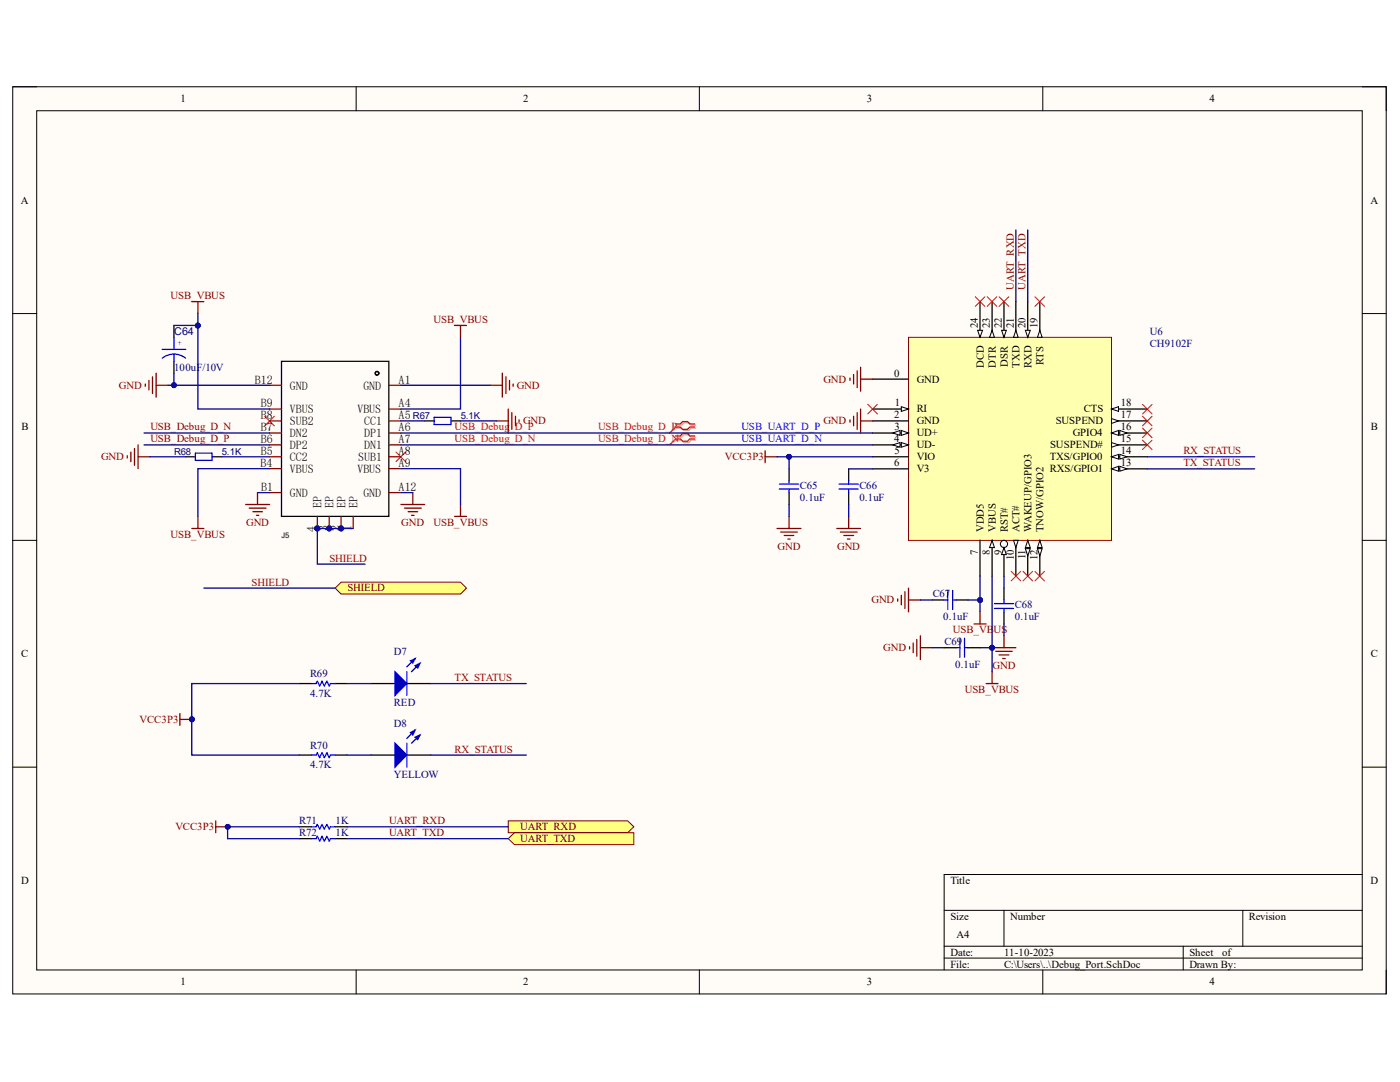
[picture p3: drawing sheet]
<svg xmlns="http://www.w3.org/2000/svg" width="279mm" height="216mm" viewBox="0 0 279 216" stroke-linecap="round" stroke-linejoin="round" font-family="sans-serif">
<path d="M2.5 17.3h274.1v181h-274.1z" fill="#fffbf7"/>
<path d="M2.5 17.3h274.1v181h-274.1z" fill="none" stroke="#000" stroke-width=".2"/>
<path d="M7.3 22.1h264.6v171.4h-264.6z" fill="#fffbf7"/>
<g fill="none" stroke="#000" stroke-width=".2">
<path d="M2.5 17.3h4.8M71.1 17.3v4.8M139.6 17.3v4.8M208.1 17.3v4.8M271.9 17.3h4.7v4.8M7.3 22.1h264.6v171.4h-264.6zM2.5 62.6h4.8M271.9 62.6h4.7M2.5 107.8h4.8M271.9 107.8h4.7M2.5 153.1h4.8M271.9 153.1h4.7"/>
<path d="M271.9 174.5h-83.5v19M71.1 193.5v4.8M139.6 193.5v4.8M188.4 181.7h83.5M188.4 188.8h83.5M188.4 191.2h83.5M200.4 181.7v7.1M208.1 193.5v4.8M236.1 188.8v4.7M248 181.7v7.1M276.6 193.5v4.8"/>
</g>
<path d="M181.3 67.3h40.5v40.5h-40.5z" fill="#ffffb0"/>
<path d="M181.3 67.3h40.5v40.5h-40.5z" fill="none" stroke="#800000" stroke-width=".2"/>
<path d="M202.7 60.2v7.1" fill="none" stroke="#000" stroke-width=".25"/>
<path d="M202.7 65.9l.5 1.4h-.9z" fill="#f7fbff"/>
<path d="M202.7 65.9l.5 1.4h-.9z" fill="none" stroke="#000" stroke-width=".2"/>
<path d="M174.2 84h7.1M174.2 86.4h7.1" fill="none" stroke="#000" stroke-width=".25"/>
<path d="M179.9 85.9l1.4 .5-1.4 .5z" fill="#f7fbff"/>
<path d="M179.9 85.9l1.4 .5-1.4 .5z" fill="none" stroke="#000" stroke-width=".2"/>
<path d="M178.2 86.4l1.4-.5v1z" fill="#f7fbff"/>
<path d="M178.2 86.4l1.4-.5v1z" fill="none" stroke="#000" stroke-width=".2"/>
<path d="M174.2 88.8h7.1" fill="none" stroke="#000" stroke-width=".25"/>
<path d="M179.9 88.3l1.4 .5-1.4 .4z" fill="#f7fbff"/>
<path d="M179.9 88.3l1.4 .5-1.4 .4z" fill="none" stroke="#000" stroke-width=".2"/>
<path d="M178.2 88.8l1.4-.5v.9z" fill="#f7fbff"/>
<path d="M178.2 88.8l1.4-.5v.9z" fill="none" stroke="#000" stroke-width=".2"/>
<path d="M174.2 75.6h7.1M200.4 60.2v7.1" fill="none" stroke="#000" stroke-width=".25"/>
<path d="M199.9 65.9h.9l-.4 1.4z" fill="#f7fbff"/>
<path d="M199.9 65.9h.9l-.4 1.4z" fill="none" stroke="#000" stroke-width=".2"/>
<path d="M174.2 81.6h7.1" fill="none" stroke="#000" stroke-width=".25"/>
<path d="M179.9 81.2l1.4 .4-1.4 .5z" fill="#f7fbff"/>
<path d="M179.9 81.2l1.4 .4-1.4 .5z" fill="none" stroke="#000" stroke-width=".2"/>
<path d="M221.8 84h7.2" fill="none" stroke="#000" stroke-width=".25"/>
<path d="M221.8 83.5l1.4 .5-1.4 .5z" fill="#f7fbff"/>
<path d="M221.8 83.5l1.4 .5-1.4 .5z" fill="none" stroke="#000" stroke-width=".2"/>
<path d="M221.8 86.4h7.2" fill="none" stroke="#000" stroke-width=".25"/>
<path d="M221.8 86.4l1.4-.5v1z" fill="#f7fbff"/>
<path d="M221.8 86.4l1.4-.5v1z" fill="none" stroke="#000" stroke-width=".2"/>
<path d="M223.5 85.9l1.4 .5-1.4 .5z" fill="#f7fbff"/>
<path d="M223.5 85.9l1.4 .5-1.4 .5z" fill="none" stroke="#000" stroke-width=".2"/>
<path d="M207.5 107.8v7.2" fill="none" stroke="#000" stroke-width=".25"/>
<path d="M207.5 107.8l.5 1.5h-.9z" fill="#f7fbff"/>
<path d="M207.5 107.8l.5 1.5h-.9z" fill="none" stroke="#000" stroke-width=".2"/>
<path d="M207.1 109.5h.9l-.5 1.4z" fill="#f7fbff"/>
<path d="M207.1 109.5h.9l-.5 1.4z" fill="none" stroke="#000" stroke-width=".2"/>
<path d="M205.1 107.8v7.2" fill="none" stroke="#000" stroke-width=".25"/>
<path d="M205.1 107.8l.5 1.5h-1z" fill="#f7fbff"/>
<path d="M205.1 107.8l.5 1.5h-1z" fill="none" stroke="#000" stroke-width=".2"/>
<path d="M204.6 109.5h1l-.5 1.4z" fill="#f7fbff"/>
<path d="M204.6 109.5h1l-.5 1.4z" fill="none" stroke="#000" stroke-width=".2"/>
<path d="M202.7 107.8v7.2" fill="none" stroke="#000" stroke-width=".25"/>
<path d="M202.3 107.8h.9l-.5 1.5z" fill="#f7fbff"/>
<path d="M202.3 107.8h.9l-.5 1.5z" fill="none" stroke="#000" stroke-width=".2"/>
<path d="M200.4 107.8v7.2" fill="none" stroke="#000" stroke-width=".25"/>
<circle cx="200.4" cy="108.5" r=".72" fill="#f7fbff"/>
<circle cx="200.4" cy="108.5" r=".72" fill="none" stroke="#000" stroke-width=".2"/>
<path d="M200.4 109.3l.4 1.4h-.9z" fill="#f7fbff"/>
<path d="M200.4 109.3l.4 1.4h-.9z" fill="none" stroke="#000" stroke-width=".2"/>
<path d="M221.8 81.6h7.2" fill="none" stroke="#000" stroke-width=".25"/>
<path d="M221.8 81.6l1.4-.4v.9z" fill="#f7fbff"/>
<path d="M221.8 81.6l1.4-.4v.9z" fill="none" stroke="#000" stroke-width=".2"/>
<path d="M207.5 60.2v7.1" fill="none" stroke="#000" stroke-width=".25"/>
<path d="M207.5 65.9l.5 1.4h-.9z" fill="#f7fbff"/>
<path d="M207.5 65.9l.5 1.4h-.9z" fill="none" stroke="#000" stroke-width=".2"/>
<path d="M221.8 88.8h7.2" fill="none" stroke="#000" stroke-width=".25"/>
<path d="M221.8 88.3l1.4 .5-1.4 .4z" fill="#f7fbff"/>
<path d="M221.8 88.3l1.4 .5-1.4 .4z" fill="none" stroke="#000" stroke-width=".2"/>
<path d="M205.1 60.2v7.1" fill="none" stroke="#000" stroke-width=".25"/>
<path d="M204.6 65.9h1l-.5 1.4z" fill="#f7fbff"/>
<path d="M204.6 65.9h1l-.5 1.4z" fill="none" stroke="#000" stroke-width=".2"/>
<path d="M174.2 91.1h7.1M174.2 93.6h7.1M195.6 107.8v7.2M198 107.8v7.2" fill="none" stroke="#000" stroke-width=".25"/>
<path d="M198 107.8l.5 1.5h-1z" fill="#f7fbff"/>
<path d="M198 107.8l.5 1.5h-1z" fill="none" stroke="#000" stroke-width=".2"/>
<path d="M221.8 93.6h7.2" fill="none" stroke="#000" stroke-width=".25"/>
<path d="M221.8 93.6l1.4-.6v1z" fill="#f7fbff"/>
<path d="M221.8 93.6l1.4-.6v1z" fill="none" stroke="#000" stroke-width=".2"/>
<path d="M223.5 93l1.4 .6-1.4 .4z" fill="#f7fbff"/>
<path d="M223.5 93l1.4 .6-1.4 .4z" fill="none" stroke="#000" stroke-width=".2"/>
<path d="M221.8 91.1h7.2" fill="none" stroke="#000" stroke-width=".25"/>
<path d="M221.8 91.1l1.4-.4v.9z" fill="#f7fbff"/>
<path d="M221.8 91.1l1.4-.4v.9z" fill="none" stroke="#000" stroke-width=".2"/>
<path d="M223.5 90.7l1.4 .4-1.4 .5z" fill="#f7fbff"/>
<path d="M223.5 90.7l1.4 .4-1.4 .5z" fill="none" stroke="#000" stroke-width=".2"/>
<path d="M198 60.2v7.1" fill="none" stroke="#000" stroke-width=".25"/>
<path d="M198 65.9l.5 1.4h-1z" fill="#f7fbff"/>
<path d="M198 65.9l.5 1.4h-1z" fill="none" stroke="#000" stroke-width=".2"/>
<path d="M195.6 60.2v7.1" fill="none" stroke="#000" stroke-width=".25"/>
<path d="M195.1 65.9h1l-.5 1.4z" fill="#f7fbff"/>
<path d="M195.1 65.9h1l-.5 1.4z" fill="none" stroke="#000" stroke-width=".2"/>
<g fill="none" stroke="#800000" stroke-width=".25">
<path d="M152.7 90v2.3M152.7 91.1h2.4M169.6 83.8v.4M170.3 83.1v1.9M171.1 82.3v3.4M171.7 81.6v4.8M171.7 84h2.5M155.1 105.5h4.8M155.8 106.2h3.3M156.5 106.8h1.9M157.2 107.6h.5M157.5 103v2.5"/>
<path d="M167 105.5h4.7M167.7 106.2h3.4M168.4 106.8h1.9M169.1 107.6h.5M169.4 103.1v2.4M179.2 119.5v.5M179.9 118.8v1.9M180.6 118.1v3.3M181.3 117.3v4.8M181.3 119.7h2.4M181.5 129v.5M182.2 128.3v1.9"/>
<path d="M183 127.6v3.3M183.7 129.2h2.4M183.7 126.9v4.7M194.4 124.5h2.4M195.6 122.1v2.4M196.8 136.4h2.4M198 129.2h4.7M198 134v2.4M198.7 130h3.3M199.4 130.7h1.9M200.1 131.4h.5M200.4 126.9v2.3"/>
</g>
<g fill="none" stroke="#f00" stroke-width=".2">
<path d="M194.6 59.2l2 1.9M196.6 59.2l-2 1.9M197 59.2l1.9 1.9M198.9 59.2l-1.9 1.9M199.4 59.2l1.9 1.9M201.3 59.2l-1.9 1.9M206.5 59.2l1.9 1.9M208.4 59.2l-1.9 1.9M173.2 80.7l1.9 1.9M175.1 80.7l-1.9 1.9M228 87.8l1.9 1.9M228 83.1l1.9 1.9"/>
<path d="M228 85.4l1.9 1.9M228 80.7l1.9 1.9M229.9 87.8l-1.9 1.9M229.9 83.1l-1.9 1.9M229.9 85.4l-1.9 1.9M229.9 80.7l-1.9 1.9M201.8 114l1.9 1.9M203.7 114l-1.9 1.9M204.2 114l1.9 1.9M206.1 114l-1.9 1.9M206.5 114l1.9 1.9M208.4 114l-1.9 1.9"/>
</g>
<path d="M157.5 93.5v2.4M157.5 98.3v2.4M169.4 93.6v2.3M169.4 98.3v2.4M186.1 119.7h2.3M190.8 119.7h2.4M200.4 117.3v2.4M188.4 129.2h2.4M193.2 129.2h2.4M200.4 122.1v2.4M74 150.7h4.8M81.2 150.7h4.7" fill="none" stroke="#000" stroke-width=".25"/>
<g fill="none" stroke="#00f" stroke-width=".25">
<path d="M155.5 97.6h3.9M155.5 96.6h3.9M157.5 95.9v.7M157.5 97.6v.7M167.5 97.6h3.8M167.5 96.6h3.8M169.4 95.9v.7M169.4 97.6v.7M188.4 119.7h.7M189.1 117.8v3.8M190.1 117.8v3.8M190.1 119.7h.7"/>
<path d="M200.4 119.7v.7M190.8 129.2h.8M191.6 127.3v3.8M192.5 127.3v3.8M192.5 129.2h.7M198.5 120.4h3.8M198.5 121.4h3.8M200.4 121.4v.7"/>
</g>
<path d="M78.8 148.3l2.4 2.4-2.4 2.4z" fill="#00f"/>
<path d="M78.8 148.3l2.4 2.4-2.4 2.4zM82.8 145.7l-1.6 1.7M83.8 146.6l-1.7 1.7" fill="none" stroke="#00f" stroke-width=".25"/>
<path d="M82.8 147.1l1-.5-.4 1z" fill="#00f"/>
<path d="M82.8 147.1l1-.5-.4 1z" fill="none" stroke="#00f" stroke-width=".25"/>
<path d="M81.9 146.2l.9-.5-.4 .9z" fill="#00f"/>
<path d="M62.1 150.7h1l.2-.5 .5 1 .5-1 .4 1 .5-1 .5 1 .3-.5h.9M81.2 148.3v4.8M81.9 146.2l.9-.5-.4 .9z" fill="none" stroke="#00f" stroke-width=".25"/>
<path d="M74 136.4h4.8M81.2 136.4h4.7M59.7 150.7h2.4M66.9 150.7h2.4" fill="none" stroke="#000" stroke-width=".25"/>
<path d="M78.8 134l2.4 2.4-2.4 2.4z" fill="#00f"/>
<path d="M78.8 134l2.4 2.4-2.4 2.4zM82.8 131.4l-1.6 1.7M83.8 132.3l-1.7 1.7" fill="none" stroke="#00f" stroke-width=".25"/>
<path d="M82.8 132.8l1-.5-.4 1z" fill="#00f"/>
<path d="M82.8 132.8l1-.5-.4 1z" fill="none" stroke="#00f" stroke-width=".25"/>
<path d="M81.9 131.9l.9-.5-.4 .9z" fill="#00f"/>
<path d="M62.1 136.4h1l.2-.5 .5 1 .5-1 .4 1 .5-1 .5 1 .3-.5h.9M81.2 134v4.8M81.9 131.9l.9-.5-.4 .9z" fill="none" stroke="#00f" stroke-width=".25"/>
<path d="M59.7 136.4h2.4M66.9 136.4h2.4" fill="none" stroke="#000" stroke-width=".25"/>
<path d="M169.6 75.4v.5M170.3 74.7v1.9M171.1 74v3.3M171.7 73.3v4.8M171.7 75.6h2.5M35.9 142.4v2.3M35.9 143.6h2.4" fill="none" stroke="#800000" stroke-width=".25"/>
<circle cx="38.3" cy="143.5" r=".49" fill="#000080"/>
<circle cx="38.3" cy="143.5" r=".49" fill="none" stroke="#000080" stroke-width=".2"/>
<path d="M59.7 165h2.4M59.7 167.3h2.4M66.9 165h2.4M66.9 167.3h2.4" fill="none" stroke="#000" stroke-width=".25"/>
<path d="M62.1 165h1l.2-.5 .5 .9 .5-.9 .4 .9 .5-.9 .5 .9 .3-.4h.9M62.1 167.3h1l.2-.4 .5 1 .5-1 .4 1 .5-1 .5 1 .3-.6h.9" fill="none" stroke="#00f" stroke-width=".25"/>
<path d="M43.1 163.8v2.4M43.1 165h2.3" fill="none" stroke="#800000" stroke-width=".25"/>
<circle cx="45.4" cy="165" r=".48" fill="#000080"/>
<circle cx="45.4" cy="165" r=".48" fill="none" stroke="#000080" stroke-width=".2"/>
<path d="M101.4 163.8h23.9l1.2 1.2-1.2 1.2h-23.9z" fill-rule="evenodd" fill="#ffff80"/>
<path d="M101.4 163.8h23.9l1.2 1.2-1.2 1.2h-23.9z" fill="none" stroke="#800000" stroke-width=".2"/>
<path d="M101.4 167.3l1.3-1.1h23.8v2.3h-23.8z" fill-rule="evenodd" fill="#ffff80"/>
<path d="M101.4 167.3l1.3-1.1h23.8v2.3h-23.8z" fill="none" stroke="#800000" stroke-width=".2"/>
<g fill="none" stroke="#800000" stroke-width=".25">
<path d="M29 76.6v.5M29.7 75.9v1.9M30.4 75.2v3.3M31.2 74.5v4.7M31.2 76.9h2.3M97.9 76.9h2.3M100.2 74.5v4.7M101 75.2v3.3M101.7 75.9v1.9M102.4 76.6v.5M25.4 90.9v.5M26.1 90.2v1.9"/>
<path d="M26.8 89.5v3.3M27.6 88.8v4.7M27.6 91.1h2.3M99.1 84h2.3M101.4 81.6v4.8M102.2 82.3v3.4M102.9 83.1v1.9M103.6 83.8v.4"/>
</g>
<path d="M52.8 83.1l1.9 1.9M54.7 83.1l-1.9 1.9M79 90.2l1.9 1.9M80.9 90.2l-1.9 1.9M134.8 87.6l-1.2 1.2M134.8 85.2l-1.2 1.2" fill="none" stroke="#f00" stroke-width=".2"/>
<path d="M32.3 69.7h4.8M34.7 70.7l1 .1 1.3 .7M34.7 70.7l-1 .1-1.3 .7M34.7 67.3v2.4M34.7 70.7v1.4M39 90.4h3.3v1.5h-3.3zM86.7 83.3h3.3v1.4h-3.3z" fill="none" stroke="#00f" stroke-width=".25"/>
<path d="M34.7 64.9v2.4M34.7 72.1v2.4M37.1 91.1h1.9M42.3 91.1h1.9M84.8 84h1.9M90 84h1.9" fill="none" stroke="#000" stroke-width=".25"/>
<path d="M135 87.2h1l.5-.5h1l.4 .5h1M135 87.8h1l.5 .5h1l.4-.5h1M135 84.8h1l.5-.4h1l.4 .4h1M135 85.4h1l.5 .5h1l.4-.5h1" fill="none" stroke="#d0a19d" stroke-width=".25"/>
<path d="M135 87.8l-1.4 1M135 85.4l-1.4 1" fill="none" stroke="#d0a19d" stroke-width=".2"/>
<path d="M134.8 87h1l.4-.5h1l.5 .5h.9M134.8 87.6h1l.4 .5h1l.5-.5h.9M134.8 84.6h1l.4-.5h1l.5 .5h.9M134.8 85.2h1l.4 .5h1l.5-.5h.9" fill="none" stroke="#f00" stroke-width=".25"/>
<circle cx="68.1" cy="105.4" r=".48" fill="#000080"/>
<circle cx="68.1" cy="105.4" r=".48" fill="none" stroke="#000080" stroke-width=".2"/>
<circle cx="65.7" cy="105.4" r=".48" fill="#000080"/>
<circle cx="65.7" cy="105.4" r=".48" fill="none" stroke="#000080" stroke-width=".2"/>
<circle cx="63.3" cy="105.4" r=".49" fill="#000080"/>
<circle cx="63.3" cy="105.4" r=".49" fill="none" stroke="#000080" stroke-width=".2"/>
<path d="M56.2 72.1h21.4v30.9h-21.4z" fill="none" stroke="#000" stroke-width=".25"/>
<g fill="none" stroke="#870000" stroke-width=".25">
<path d="M53.8 76.9h2.4M77.6 76.9h2.4M53.8 98.3h2.4M53.8 93.5h2.4M53.8 91.1h2.4M53.8 88.8h2.4M53.8 86.4h2.4M53.8 84h2.4M53.8 81.6h2.4M77.6 98.3h2.4M77.6 93.5h2.4M77.6 91.1h2.4"/>
<path d="M77.6 88.8h2.4M77.6 86.4h2.4M77.6 84h2.4M77.6 81.6h2.4M68.1 103v2.5M70.5 103v2.5"/>
</g>
<circle cx="68.1" cy="105.4" r=".48" fill="#000080"/>
<circle cx="68.1" cy="105.4" r=".48" fill="none" stroke="#000080" stroke-width=".2"/>
<path d="M65.7 103v2.5" fill="none" stroke="#870000" stroke-width=".25"/>
<circle cx="65.7" cy="105.4" r=".48" fill="#000080"/>
<circle cx="65.7" cy="105.4" r=".48" fill="none" stroke="#000080" stroke-width=".2"/>
<path d="M63.3 103v2.5" fill="none" stroke="#870000" stroke-width=".25"/>
<circle cx="63.3" cy="105.4" r=".49" fill="#000080"/>
<circle cx="63.3" cy="105.4" r=".49" fill="none" stroke="#000080" stroke-width=".2"/>
<g fill="none" stroke="#000" stroke-width=".25">
<circle cx="75.2" cy="74.5" r=".37"/>
<circle cx="75.2" cy="74.5" r=".36"/>
</g>
<g fill="none" stroke="#800000" stroke-width=".25">
<path d="M38.3 60.2h2.4M39.5 60.2v2.4M90.7 64.9h2.4M91.9 64.9v2.4M51.4 98.3v2.4M82.4 98.3v2.4M38.3 105.5h2.4M39.5 103v2.5M49 100.7h4.8M49.7 101.4h3.4M50.5 102.1h1.9M51.2 102.8h.4"/>
<path d="M80 100.7h4.8M80.7 101.4h3.4M81.4 102.1h2M82.1 102.8h.5M90.7 103h2.4M91.9 100.7v2.3"/>
</g>
<path d="M205.1 45.9v14.3M33.5 76.9h20.3M28.7 88.8h25.1M28.7 86.4h25.1M29.9 91.1h7.2" fill="none" stroke="#000080" stroke-width=".25"/>
<circle cx="34.7" cy="76.9" r=".48" fill="#000080"/>
<circle cx="34.7" cy="76.9" r=".48" fill="none" stroke="#000080" stroke-width=".2"/>
<path d="M34.7 64.9h4.8" fill="none" stroke="#000080" stroke-width=".25"/>
<circle cx="39.5" cy="65" r=".49" fill="#000080"/>
<circle cx="39.5" cy="65" r=".49" fill="none" stroke="#000080" stroke-width=".2"/>
<path d="M59.7 136.4h-21.4v14.3h21.4" fill="none" stroke="#000080" stroke-width=".25"/>
<circle cx="38.3" cy="143.5" r=".49" fill="#000080"/>
<circle cx="38.3" cy="143.5" r=".49" fill="none" stroke="#000080" stroke-width=".2"/>
<path d="M39.5 62.6v19h14.3M53.8 93.5h-14.3v9.5" fill="none" stroke="#000080" stroke-width=".25"/>
<circle cx="39.5" cy="65" r=".49" fill="#000080"/>
<circle cx="39.5" cy="65" r=".49" fill="none" stroke="#000080" stroke-width=".2"/>
<path d="M44.2 91.1h9.6M59.7 165h-14.3v2.3h14.3" fill="none" stroke="#000080" stroke-width=".25"/>
<circle cx="45.4" cy="165" r=".48" fill="#000080"/>
<circle cx="45.4" cy="165" r=".48" fill="none" stroke="#000080" stroke-width=".2"/>
<path d="M51.4 98.3h2.4M70.5 105.5h-7.2v7.1h9.6" fill="none" stroke="#000080" stroke-width=".25"/>
<circle cx="68.1" cy="105.4" r=".48" fill="#000080"/>
<circle cx="68.1" cy="105.4" r=".48" fill="none" stroke="#000080" stroke-width=".2"/>
<circle cx="65.7" cy="105.4" r=".48" fill="#000080"/>
<circle cx="65.7" cy="105.4" r=".48" fill="none" stroke="#000080" stroke-width=".2"/>
<circle cx="63.3" cy="105.4" r=".49" fill="#000080"/>
<circle cx="63.3" cy="105.4" r=".49" fill="none" stroke="#000080" stroke-width=".2"/>
<g fill="none" stroke="#000080" stroke-width=".25">
<path d="M80 76.9h17.9M91.9 67.3v14.3h-11.9M80 93.5h11.9v7.2M80 98.3h2.4M80 88.8h94.2M80 86.4h94.2M80 84h4.8M91.9 84h7.2M155.1 91.1h2.4v2.4M69.3 136.4h4.7M85.9 136.4h19.1M69.3 150.7h4.7"/>
<path d="M85.9 150.7h19.1M69.3 167.3h32.1M69.3 165h32.1"/>
</g>
<circle cx="157.5" cy="91.1" r=".48" fill="#000080"/>
<circle cx="157.5" cy="91.1" r=".48" fill="none" stroke="#000080" stroke-width=".2"/>
<path d="M157.5 91.1h16.7" fill="none" stroke="#000080" stroke-width=".25"/>
<circle cx="157.5" cy="91.1" r=".48" fill="#000080"/>
<circle cx="157.5" cy="91.1" r=".48" fill="none" stroke="#000080" stroke-width=".2"/>
<path d="M169.4 93.6h4.8M183.7 119.7h2.4M193.2 119.7h2.4v2.4M186.1 129.2h2.3" fill="none" stroke="#000080" stroke-width=".25"/>
<circle cx="195.6" cy="119.7" r=".48" fill="#000080"/>
<circle cx="195.6" cy="119.7" r=".48" fill="none" stroke="#000080" stroke-width=".2"/>
<path d="M195.6 129.2h2.4" fill="none" stroke="#000080" stroke-width=".25"/>
<circle cx="198" cy="129.3" r=".49" fill="#000080"/>
<circle cx="198" cy="129.3" r=".49" fill="none" stroke="#000080" stroke-width=".2"/>
<path d="M34.7 74.5v2.4M229 93.6h21.4M229 91.1h21.4" fill="none" stroke="#000080" stroke-width=".25"/>
<circle cx="34.7" cy="76.9" r=".48" fill="#000080"/>
<circle cx="34.7" cy="76.9" r=".48" fill="none" stroke="#000080" stroke-width=".2"/>
<path d="M157.5 100.7v2.3M169.4 100.7v2.4M195.6 115v4.7" fill="none" stroke="#000080" stroke-width=".25"/>
<circle cx="195.6" cy="119.7" r=".48" fill="#000080"/>
<circle cx="195.6" cy="119.7" r=".48" fill="none" stroke="#000080" stroke-width=".2"/>
<path d="M198 115v19" fill="none" stroke="#000080" stroke-width=".25"/>
<circle cx="198" cy="129.3" r=".49" fill="#000080"/>
<circle cx="198" cy="129.3" r=".49" fill="none" stroke="#000080" stroke-width=".2"/>
<path d="M202.7 45.9v14.3M200.4 115v2.3M200.4 124.5v2.4" fill="none" stroke="#000080" stroke-width=".25"/>
<path d="M66.9 117.3l1.2-1.1h23.8l1.2 1.1-1.2 1.2h-23.8z" fill-rule="evenodd" fill="#ffff80"/>
<path d="M66.9 117.3l1.2-1.1h23.8l1.2 1.1-1.2 1.2h-23.8z" fill="none" stroke="#800000" stroke-width=".2"/>
<path d="M40.7 117.3h26.2" fill="none" stroke="#000080" stroke-width=".25"/>
<g font-size="2.4">
<text x="50.8" y="76.5">B12</text>
<text x="57.8" y="77.7">GND</text>
<text x="72.5" y="77.7">GND</text>
<text x="79.5" y="76.5">A1</text>
<text x="52" y="81.3">B9</text>
<text x="52" y="83.7">B8</text>
<text x="57.8" y="82.5">VBUS</text>
<text x="71.3" y="82.5">VBUS</text>
<text x="79.5" y="83.7">A5</text>
<text x="79.5" y="81.3">A4</text>
<text x="52" y="86">B7</text>
<text x="52" y="88.4">B6</text>
<text x="57.8" y="84.8">SUB2</text>
<text x="57.8" y="87.2">DN2</text>
<text x="57.8" y="89.6">DP2</text>
<text x="72.6" y="89.6">DN1</text>
<text x="72.6" y="87.2">DP1</text>
<text x="72.6" y="84.8">CC1</text>
<text x="79.5" y="88.4">A7</text>
<text x="79.5" y="86">A6</text>
<text x="52" y="93.2">B4</text>
<text x="52" y="90.8">B5</text>
<text x="57.8" y="92">CC2</text>
<text x="57.8" y="94.4">VBUS</text>
<text x="71.3" y="94.4">VBUS</text>
<text x="71.5" y="92">SUB1</text>
<text x="79.5" y="93.2">A9</text>
<text x="79.5" y="90.8">A8</text>
<text x="52.1" y="97.9">B1</text>
<text x="57.8" y="99.1">GND</text>
<text x="64.2" y="101.4" transform="rotate(-90 64.2 101.4)">EP</text>
<text x="66.5" y="101.4" transform="rotate(-90 66.5 101.4)">EP</text>
<text x="68.9" y="101.4" transform="rotate(-90 68.9 101.4)">EP</text>
<text x="71.3" y="101.4" transform="rotate(-90 71.3 101.4)">EP</text>
<text x="72.5" y="99.1">GND</text>
<text x="79.5" y="97.9">A12</text>
<text x="63" y="106.1" transform="rotate(-90 63 106.1)">4</text>
<text x="65.4" y="106" transform="rotate(-90 65.4 106)">3</text>
<text x="67.7" y="106" transform="rotate(-90 67.7 106)">2</text>
<text x="70.2" y="105.9" transform="rotate(-90 70.2 105.9)">1</text>
</g>
<g font-size="2.1">
<text x="36" y="20.4">1</text>
<text x="104.4" y="20.4">2</text>
<text x="173" y="20.4">3</text>
<text x="241.4" y="20.4">4</text>
<text x="4.1" y="40.6">A</text>
<text x="273.5" y="40.6">A</text>
<text x="195.2" y="65.4" transform="rotate(-90 195.2 65.4)">24</text>
<text x="197.5" y="65.4" transform="rotate(-90 197.5 65.4)">23</text>
<text x="199.9" y="65.4" transform="rotate(-90 199.9 65.4)">22</text>
<text x="202.3" y="65.4" transform="rotate(-90 202.3 65.4)">21</text>
<text x="204.7" y="65.4" transform="rotate(-90 204.7 65.4)">20</text>
<text x="207.1" y="65.4" transform="rotate(-90 207.1 65.4)">19</text>
<text x="178.4" y="75.2">0</text>
<text x="183" y="76.4">GND</text>
<text x="196.3" y="73.4" transform="rotate(-90 196.3 73.4)">DCD</text>
<text x="198.7" y="73.4" transform="rotate(-90 198.7 73.4)">DTR</text>
<text x="201.1" y="73.2" transform="rotate(-90 201.1 73.2)">DSR</text>
<text x="203.5" y="73.4" transform="rotate(-90 203.5 73.4)">TXD</text>
<text x="205.9" y="73.4" transform="rotate(-90 205.9 73.4)">RXD</text>
<text x="208.2" y="72.8" transform="rotate(-90 208.2 72.8)">RTS</text>
<text x="178.4" y="83.5">2</text>
<text x="178.6" y="81.1">1</text>
<text x="183" y="82.3">RI</text>
<text x="216.3" y="82.3">CTS</text>
<text x="223.7" y="83.5">17</text>
<text x="223.7" y="81.1">18</text>
<text x="4.3" y="85.9">B</text>
<text x="178.4" y="88.3">4</text>
<text x="178.5" y="85.9">3</text>
<text x="183" y="84.7">GND</text>
<text x="183" y="87.1">UD+</text>
<text x="183" y="89.4">UD-</text>
<text x="209.6" y="89.4">SUSPEND#</text>
<text x="210.7" y="84.7">SUSPEND</text>
<text x="214.1" y="87.1">GPIO4</text>
<text x="223.7" y="85.9">16</text>
<text x="223.7" y="88.3">15</text>
<text x="273.6" y="85.9">B</text>
<text x="178.4" y="93">6</text>
<text x="178.5" y="90.6">5</text>
<text x="183" y="91.8">VIO</text>
<text x="183" y="94.2">V3</text>
<text x="209.5" y="94.2">RXS/GPIO1</text>
<text x="209.5" y="91.8">TXS/GPIO0</text>
<text x="223.7" y="93">13</text>
<text x="223.7" y="90.6">14</text>
<text x="196.3" y="106.2" transform="rotate(-90 196.3 106.2)">VDD5</text>
<text x="198.7" y="106.2" transform="rotate(-90 198.7 106.2)">VBUS</text>
<text x="201.1" y="106.2" transform="rotate(-90 201.1 106.2)">RST#</text>
<text x="203.5" y="106.2" transform="rotate(-90 203.5 106.2)">ACT#</text>
<text x="205.9" y="106.2" transform="rotate(-90 205.9 106.2)">WAKEUP/GPIO3</text>
<text x="208.2" y="106.2" transform="rotate(-90 208.2 106.2)">TNOW/GPIO2</text>
<text x="195.2" y="110.7" transform="rotate(-90 195.2 110.7)">7</text>
<text x="197.5" y="110.7" transform="rotate(-90 197.5 110.7)">8</text>
<text x="199.9" y="110.7" transform="rotate(-90 199.9 110.7)">9</text>
<text x="202.3" y="111.8" transform="rotate(-90 202.3 111.8)">10</text>
<text x="204.7" y="111.6" transform="rotate(-90 204.7 111.6)">11</text>
<text x="207.1" y="111.8" transform="rotate(-90 207.1 111.8)">12</text>
<text x="4.2" y="131.1">C</text>
<text x="273.6" y="131.1">C</text>
<text x="4.2" y="176.4">D</text>
<text x="189.7" y="176.4">Title</text>
<text x="273.5" y="176.4">D</text>
<text x="189.7" y="183.6">Size</text>
<text x="201.6" y="183.6">Number</text>
<text x="249.3" y="183.6">Revision</text>
<text x="189.7" y="190.7">Date:</text>
<text x="190.9" y="187.1">A4</text>
<text x="200.4" y="190.7">11-10-2023</text>
<text x="237.4" y="190.7">Sheet</text>
<text x="243.9" y="190.7">of</text>
<text x="36" y="196.6">1</text>
<text x="104.4" y="196.6">2</text>
<text x="173" y="196.6">3</text>
<text x="189.7" y="193.1">File:</text>
<text x="200.4" y="193.1">C:\Users\..\Debug_Port.SchDoc</text>
<text x="237.4" y="193.1">Drawn By:</text>
<text x="241.4" y="196.6">4</text>
</g>
<g font-size="2.1" fill="#800000">
<text x="34" y="59.7">USB_VBUS</text>
<text x="202.3" y="57.8" transform="rotate(-90 202.3 57.8)">UART_RXD</text>
<text x="204.7" y="57.8" transform="rotate(-90 204.7 57.8)">UART_TXD</text>
<text x="86.5" y="64.5">USB_VBUS</text>
<text x="23.7" y="77.6">GND</text>
<text x="103.1" y="77.6">GND</text>
<text x="164.3" y="76.4">GND</text>
<text x="30" y="88.3">USB_Debug_D_P</text>
<text x="30" y="85.9">USB_Debug_D_N</text>
<text x="104.4" y="84.7">GND</text>
<text x="164.3" y="84.7">GND</text>
<text x="20.2" y="91.8">GND</text>
<text x="144.7" y="91.8">VCC3P3</text>
<text x="34" y="107.4">USB_VBUS</text>
<text x="49.1" y="104.9">GND</text>
<text x="80.1" y="104.9">GND</text>
<text x="86.5" y="104.9">USB_VBUS</text>
<text x="155.2" y="109.7">GND</text>
<text x="167.1" y="109.7">GND</text>
<text x="69.3" y="118">SHIELD</text>
<text x="173.9" y="120.4">GND</text>
<text x="176.3" y="129.9">GND</text>
<text x="190.2" y="126.4">USB_VBUS</text>
<text x="198.1" y="133.5">GND</text>
<text x="192.5" y="138.3">USB_VBUS</text>
<text x="27.9" y="144.3">VCC3P3</text>
<text x="35" y="165.6">VCC3P3</text>
<text x="77.6" y="164.5">UART_RXD</text>
<text x="77.6" y="166.8">UART_TXD</text>
<text x="103.8" y="165.6">UART_RXD</text>
<text x="103.8" y="168">UART_TXD</text>
</g>
<g font-size="2.1" fill="#000080">
<text x="34.8" y="66.8">C64</text>
<text x="229.5" y="66.8">U6</text>
<text x="229.5" y="69.2">CH9102F</text>
<text x="34.8" y="74">100uF/10V</text>
<text x="159.6" y="100">0.1uF</text>
<text x="159.6" y="97.6">C65</text>
<text x="171.5" y="100">0.1uF</text>
<text x="171.5" y="97.6">C66</text>
<text x="186.1" y="119.2">C67</text>
<text x="188.3" y="123.7">0.1uF</text>
<text x="202.5" y="123.7">0.1uF</text>
<text x="202.5" y="121.4">C68</text>
<text x="78.6" y="130.6">D7</text>
<text x="188.5" y="128.7">C69</text>
<text x="61.9" y="135.2">R69</text>
<text x="190.6" y="133.3">0.1uF</text>
<text x="61.9" y="139">4.7K</text>
<text x="78.6" y="140.9">RED</text>
<text x="61.9" y="149.5">R70</text>
<text x="78.6" y="145">D8</text>
<text x="61.9" y="153.3">4.7K</text>
<text x="78.6" y="155.2">YELLOW</text>
<text x="59.7" y="164.5">R71</text>
<text x="59.7" y="166.8">R72</text>
<text x="67" y="164.5">1K</text>
<text x="67" y="166.8">1K</text>
</g>
<g font-size="2.1" fill="#f00">
<text x="90.7" y="88.3">USB_Debug_D_N</text>
<text x="90.7" y="85.9">USB_Debug_D_P</text>
<text x="119.4" y="88.3">USB_Debug_D_N</text>
<text x="119.4" y="85.9">USB_Debug_D_P</text>
</g>
<g font-size="2.1" fill="#00f">
<text x="148" y="88.3">USB_UART_D_N</text>
<text x="148" y="85.9">USB_UART_D_P</text>
</g>
<g font-size="2.1" fill="#980000">
<text x="236.2" y="93">TX_STATUS</text>
<text x="236.2" y="90.6">RX_STATUS</text>
<text x="65.7" y="112.1">SHIELD</text>
<text x="50.2" y="116.8">SHIELD</text>
<text x="90.7" y="135.8">TX_STATUS</text>
<text x="90.7" y="150.2">RX_STATUS</text>
</g>
<g font-size="1.9" fill="#000080">
<text x="82.4" y="83.6">R67</text>
<text x="91.9" y="83.6">5.1K</text>
<text x="34.8" y="90.7">R68</text>
<text x="44.3" y="90.7">5.1K</text>
</g>
<text font-size="1.5" fill="#00f" x="35.4" y="68.8">+</text>
<text font-size="1.5" x="56.2" y="107.3">J5</text>
</svg>
